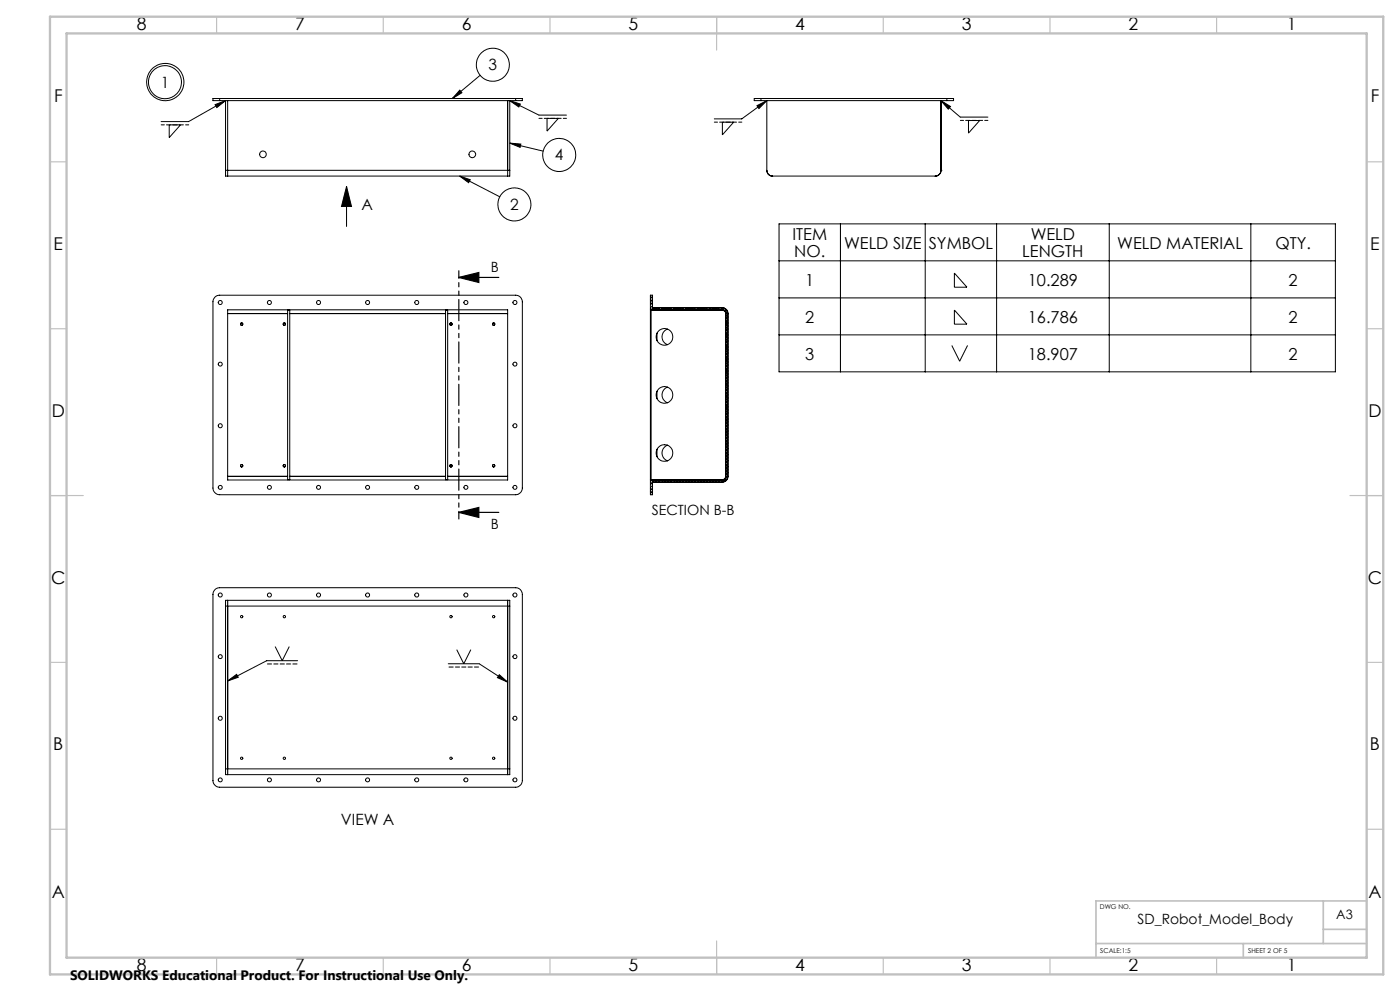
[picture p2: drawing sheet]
<svg xmlns="http://www.w3.org/2000/svg" width="420mm" height="297mm" viewBox="0 0 420 297" stroke-linecap="round" stroke-linejoin="round" font-family="sans-serif">
<g fill="none" stroke="#000" stroke-width=".3">
<path d="M50.8 37.4h3.4l-3.4 3.8zM64.5 31.4l3.2-1.2-2.6 2zM65.9 29.5h-2v.7h2M65.9 29.5v.7M65.9 29.5h88.8M65.9 30.2h88.8M67.7 30.2l-11.1 6.2h-8.3M67.7 30.2v20.8M68.3 30.2v22.6M137.9 27l.7 .8-2.9 1.7zM144 22.6l-8.3 6.9M152.3 30.2v22.6"/>
<path d="M152.9 30.2l3.2 1-.5 .9zM152.9 30.2l8.8 4.3h8.2M152.9 30.2v20.8M154.7 29.5h2v.7h-2M154.7 29.5v.7M164.1 35.5h3.4l-3.4 3.8zM216.7 36.6h3.4l-3.4 3.8zM227.1 31.7l2.9-1.5-2.3 2.3zM228.3 29.5h-2v.7h2M228.3 29.5h55.8M228.3 30.2h55.8M228.3 29.5v.7"/>
<path d="M230 30.2v20.8a1.69 1.69 0 0 0 1.8 1.8h48.8a1.69 1.69 0 0 0 1.7-1.8M230 30.2l-7.5 5.4h-8.2M282.3 30.2v20.8M282.3 30.2l2.9 1.7-.7 .8zM282.3 30.2l5.8 4.9h8.3M284.1 29.5h2v.7h-2M284.1 29.5v.7M290.5 36.1h3.4l-3.4 3.8zM67.7 51v1.8h85.2v-1.8M67.7 51h85.2M104 55.9l1.4 6h-3zM104 55.9v12"/>
<path d="M137.9 52.8l12 6.2M137.9 52.8l3.2 1.1-.5 .8zM152.9 42.9l10 2.4M152.9 42.9l3.3 .3-.2 1zM282.3 51h.1M233.7 67.1h166.9v44.3h-166.9zM233.7 78.2h166.9M252.1 67.1v44.3M277.6 67.1v44.3M299 67.1v44.3M332.8 67.1v44.3M375.2 67.1v44.3"/>
<path d="M64.5 89l.6-.4 .8-.1h88.8a1.99 1.99 0 0 1 2 1.9v55.9a2.05 2.05 0 0 1-2 2h-88.8a2.05 2.05 0 0 1-2-2v-55.9l.1-.7zM68.3 92.8h84v51.1h-84zM68.3 94h18M86.3 93h.6v50.8h-.6zM86.9 94h46.8M133.7 93h.6v50.8h-.6zM134.3 94h18M195.1 92.8h21.5a1.15 1.15 0 0 1 1.1 1.2v48.8a1.08 1.08 0 0 1-1.1 1.1h-21.5M195.1 89.7l.7 .6M195.1 92.4l.4 .4M195.1 88.8l.4 .4M195.3 90.8l.5 .4"/>
<path d="M195.3 88.5l-.2 .1M195.7 92.1h.1M195.7 88.5h.1M195.8 88.5h-.7v59.8h.7v-4.5M195.8 88.5v4.5M195.8 92.2h20.8M195.8 88.9l-.7 .6M195.8 89.8l-.7 .6M195.8 90.7l-.7 .6M195.8 91.6l-.7 .6M195.8 92.2l.7 .6M196 92.2l-.6 .6"/>
<path d="M196.9 92.2l-.6 .6M197.1 92.5l.3 .3M197.1 99.8v2.3M197.6 92.2l.1 .1M197.8 92.2l-.6 .6M198.5 92.2l.6 .6M198.7 92.2l-.6 .6M199.4 92.2l.7 .6M199.6 92.2l-.6 .6M200.2 98.6a2.48 2.48 0 0 0-1.6 2.4 2.48 2.48 0 0 0 1.6 2.3M200.5 92.2l-.6 .6M200.7 92.5l.3 .3"/>
<path d="M201.2 92.2l.1 .1M201.4 92.2l-.6 .6M202.1 92.2l.6 .6M202.3 92.2l-.6 .6M203 92.2l.7 .6M203.2 92.2l-.6 .6M204.1 92.2l-.6 .6M204.2 92.5l.3 .3M204.8 92.2l.1 .1M205 92.2l-.6 .6M205.7 92.2l.6 .6M205.9 92.2l-.6 .6"/>
<path d="M206.6 92.2l.7 .6M206.8 92.2l-.6 .6M207.7 92.2l-.6 .6M207.8 92.5l.3 .3M208.4 92.2l.1 .1M208.6 92.2l-.6 .6M209.3 92.2l.6 .6M209.5 92.2l-.7 .6M210.2 92.2l.7 .6M210.4 92.2l-.6 .6M211.3 92.2l-.7 .6M211.4 92.5l.3 .3"/>
<path d="M212 92.2l.1 .1M212.2 92.2l-.6 .6M212.9 92.2l.5 .6M213.1 92.2l-.7 .6M213.8 92.2l.6 .6M214 92.2l-.6 .6M214.9 92.2l-.7 .6M215 92.5l.3 .3M215.6 92.2l.1 .1M215.8 92.2l-.6 .6M216.5 92.2l.5 .6M216.6 92.2a1.75 1.75 0 0 1 1.8 1.8v48.8a1.69 1.69 0 0 1-1.8 1.7h-20.8"/>
<path d="M216.7 92.2l-.7 .6M217.4 92.4l-.5 .5M217.7 93.4l.7 .7-.7 .7M217.7 94.1a1.15 1.15 0 0 0-1.1-1.1h-21.3v50.8h21.3a1.08 1.08 0 0 0 1.1-1.1M217.7 96.2l.7 .6-.7 .6M217.7 97.1l.7 .6-.7 .7M217.7 99.8l.7 .6-.7 .6M217.7 98.9l.2 .2M217.7 95.3l.2 .2M217.9 92.8l-.4 .4M218.2 94.8l.2 .2-.7 .6M218.2 98.4l.2 .2-.7 .6"/>
<path d="M218.3 93.3l-.6 .6M218.4 95.9l-.7 .7M218.4 99.5l-.7 .7M233.7 89.3h166.9M286.3 81.8l3.8 4.3h-3.8zM286.3 92.9l3.8 4.3h-3.8zM197.1 117.3v2.2M200.2 116a2.5 2.5 0 0 0-1.6 2.4 2.5 2.5 0 0 0 1.6 2.3M217.7 100.7l.7 .6-.7 .6M217.7 103.4l.7 .6-.7 .6M217.7 104.2l.7 .7-.7 .6M217.7 107l.7 .6-.7 .6"/>
<path d="M217.7 107.8l.7 .7-.7 .6M217.7 110.6l.7 .6-.7 .6M217.7 111.4l.7 .7-.7 .6M217.7 114.1l.7 .7-.7 .6M217.7 115l.7 .7-.7 .6M217.7 117.7l.7 .7-.7 .6M217.7 118.6l.7 .7-.7 .6M217.7 116.8l.2 .2M217.7 113.2l.2 .2M217.7 109.6l.2 .2M217.7 106l.2 .3M217.7 102.5l.2 .2"/>
<path d="M218.2 102l.2 .2-.7 .6M218.2 105.6l.2 .2-.7 .6M218.2 109.1l.2 .3-.7 .6M218.2 112.7l.2 .3-.7 .6M218.2 116.3l.2 .3-.7 .6M218.2 119.9l.2 .3-.7 .6M218.4 103.1l-.7 .6M218.4 106.7l-.7 .6M218.4 110.3l-.7 .6M218.4 113.9l-.7 .6M218.4 117.5l-.7 .6M233.7 100.4h166.9"/>
<path d="M285.5 103.5l2.4 4.8 2.4-4.8M197.1 134.7v2.2M200.2 133.4a2.5 2.5 0 0 0-1.6 2.4 2.5 2.5 0 0 0 1.6 2.3M217.7 121.3l.7 .7-.7 .6M217.7 122.2l.7 .7-.7 .6M217.7 124.9l.7 .7-.7 .6M217.7 125.8l.7 .6-.7 .7M217.7 128.5l.7 .6-.7 .7M217.7 129.4l.7 .6-.7 .7M217.7 132.1l.7 .6-.7 .7M217.7 133l.7 .6-.7 .7M217.7 135.7l.7 .6-.7 .6"/>
<path d="M217.7 136.6l.7 .6-.7 .7M217.7 139.3l.7 .6-.7 .6M217.7 138.4l.2 .2M217.7 134.8l.2 .2M217.7 131.2l.2 .2M217.7 127.6l.2 .2M217.7 124l.2 .2M217.7 120.4l.2 .2M218.2 123.5l.2 .3-.7 .6M218.2 127.1l.2 .2-.7 .7M218.2 130.7l.2 .2-.7 .7M218.2 134.3l.2 .2-.7 .7 .7-.7"/>
<path d="M218.2 137.9l.2 .2-.7 .6M218.4 121.1l-.7 .6M218.4 124.6l-.7 .7M218.4 128.2l-.7 .7M218.4 131.8l-.7 .7M218.4 135.4l-.7 .7M218.4 139l-.7 .7M68.3 142.8h18M86.9 142.8h46.8M134.3 142.8h18M195.1 147.2l.7 .6M195.1 146.3l.4 .3"/>
<path d="M195.3 148.2v.1M195.3 144.6l.5 .5M195.4 143.9l.5 .5M195.6 143.9l-.5 .4M195.7 146h.1M195.8 144.6l-.7 .6M195.8 145.5l-.7 .6M195.8 146.4l-.7 .6M195.8 147.3l-.7 .6M195.8 148.2l-.1 .1M196.3 143.9l.6 .6M196.5 143.9l-.7 .6"/>
<path d="M197.4 143.9l-.7 .6M197.5 144.2l.3 .3M198.1 143.9l.1 .1M198.3 143.9l-.7 .6M199 143.9l.5 .5M199.2 143.9l-.7 .6M199.9 143.9l.6 .6M200.1 143.9l-.7 .6M201 143.9l-.7 .6M201.1 144.2l.3 .3M201.7 143.9l.1 .1M201.9 143.9l-.7 .6"/>
<path d="M202.6 143.9l.5 .5M202.8 143.9l-.7 .6M203.5 143.9l.6 .6M203.7 143.9l-.7 .6M204.5 143.9l-.6 .6M204.7 144.2l.3 .3M205.3 143.9l.1 .1M205.5 143.9l-.7 .6M206.2 143.9l.5 .5M206.3 143.9l-.6 .6M207.1 143.9l.6 .6M207.3 143.9l-.7 .6"/>
<path d="M208.1 143.9l-.6 .6M208.3 144.2l.3 .3M208.8 143.9l.2 .1M209.1 143.9l-.7 .6M209.8 143.9l.5 .5M209.9 143.9l-.6 .6M210.6 143.9l.7 .6M210.9 143.9l-.7 .6M211.7 143.9l-.6 .6M211.9 144.2l.3 .3M212.4 143.9l.1 .1M212.7 143.9l-.7 .6"/>
<path d="M213.4 143.9l.5 .5M213.5 143.9l-.6 .6M214.2 143.9l.7 .6M214.4 143.9l-.6 .6M215.3 143.9l-.6 .6M215.5 144.2l.3 .3M216 143.9l.1 .1M216.2 143.9l-.6 .6M216.9 143.8l.5 .5M217.7 143.7l.2 .2M217.7 140.2l.7 .6-.7 .7M217.7 142.9l.6 .5"/>
<path d="M217.7 142l.2 .2M218.2 141.5l.2 .2-.7 .6M218.4 142.6l-1.9 1.9M64.5 176.7l.6-.4 .8-.2h88.8a1.99 1.99 0 0 1 2 2v55.8a2.05 2.05 0 0 1-2 2h-88.8a2.05 2.05 0 0 1-2-2v-55.8l.1-.7zM67.7 181.6v-1.7h85.2v1.7M67.7 181.6v48.8M67.7 181.6h85.2M68.3 181.6v48.8M82.5 193.8l2.2 4.2 2.1-4.2M89.3 198h-9.3l-11.7 6.1M134.5 198.9h9.3l8.5 5.5M137 194.7l2.1 4.2 2.2-4.2"/>
<path d="M152.3 181.6v48.8M152.9 181.6v48.8M68.3 204.1l2.7-2 .5 .9zM149.8 202.2l2.5 2.2-3.1-1.3zM67.7 230.4v1.8h85.2v-1.8M67.7 230.4h85.2"/>
<circle cx="147.9" cy="19.4" r="4.9"/>
<circle cx="49.5" cy="24.6" r="5"/>
<circle cx="49.6" cy="24.6" r="5.6"/>
<circle cx="78.9" cy="46.3" r="1"/>
<circle cx="141.7" cy="46.3" r="1"/>
<circle cx="167.8" cy="46.5" r="5"/>
<circle cx="154.3" cy="61.3" r="4.9"/>
<circle cx="66.1" cy="90.7" r=".61"/>
<circle cx="72.5" cy="97.1" r=".35"/>
<circle cx="80.8" cy="90.7" r=".61"/>
<circle cx="85.3" cy="97.1" r=".35"/>
<circle cx="95.6" cy="90.7" r=".6"/>
<circle cx="110.3" cy="90.7" r=".61"/>
<circle cx="125" cy="90.7" r=".61"/>
<circle cx="135.3" cy="97.1" r=".35"/>
<circle cx="139.8" cy="90.7" r=".6"/>
<circle cx="148.1" cy="97.1" r=".35"/>
<circle cx="154.5" cy="90.7" r=".61"/>
<circle cx="66.1" cy="109.1" r=".6"/>
<circle cx="154.5" cy="109.1" r=".6"/>
<circle cx="199.3" cy="101" r="2.5"/>
<circle cx="199.3" cy="118.4" r="2.5"/>
<circle cx="66.1" cy="127.6" r=".61"/>
<circle cx="72.5" cy="139.6" r=".35"/>
<circle cx="85.3" cy="139.6" r=".35"/>
<circle cx="135.3" cy="139.6" r=".35"/>
<circle cx="148.1" cy="139.6" r=".35"/>
<circle cx="154.5" cy="127.6" r=".61"/>
<circle cx="199.3" cy="135.8" r="2.49"/>
<circle cx="66.1" cy="146.1" r=".6"/>
<circle cx="80.8" cy="146.1" r=".6"/>
<circle cx="95.6" cy="146.1" r=".59"/>
<circle cx="110.3" cy="146.1" r=".6"/>
<circle cx="125" cy="146.1" r=".6"/>
<circle cx="139.8" cy="146.1" r=".59"/>
<circle cx="154.5" cy="146.1" r=".6"/>
<circle cx="66.1" cy="178.3" r=".61"/>
<circle cx="80.8" cy="178.3" r=".61"/>
<circle cx="95.6" cy="178.3" r=".6"/>
<circle cx="110.3" cy="178.3" r=".61"/>
<circle cx="125" cy="178.3" r=".61"/>
<circle cx="139.8" cy="178.3" r=".6"/>
<circle cx="154.5" cy="178.3" r=".61"/>
<circle cx="66.1" cy="196.8" r=".6"/>
<circle cx="72.5" cy="184.8" r=".36"/>
<circle cx="85.3" cy="184.8" r=".36"/>
<circle cx="135.3" cy="184.8" r=".36"/>
<circle cx="148.1" cy="184.8" r=".36"/>
<circle cx="154.5" cy="196.8" r=".6"/>
<circle cx="66.1" cy="215.3" r=".61"/>
<circle cx="154.5" cy="215.3" r=".61"/>
<circle cx="66.1" cy="233.7" r=".6"/>
<circle cx="72.5" cy="227.3" r=".35"/>
<circle cx="80.8" cy="233.7" r=".6"/>
<circle cx="85.3" cy="227.3" r=".35"/>
<circle cx="95.6" cy="233.7" r=".59"/>
<circle cx="110.3" cy="233.7" r=".6"/>
<circle cx="125" cy="233.7" r=".6"/>
<circle cx="135.3" cy="227.3" r=".35"/>
<circle cx="139.8" cy="233.7" r=".59"/>
<circle cx="148.1" cy="227.3" r=".35"/>
<circle cx="154.5" cy="233.7" r=".6"/>
</g>
<path d="M137.6 83.1l6.1-1.4v3zM137.6 83.1h12M137.6 153.6l6.1-1.5v3zM137.6 153.6h12M68.3 179.9v52.3M152.3 179.9v52.3" fill="none" stroke="#000" stroke-width=".35"/>
<path d="M137.7 81.1v74.4" fill="none" stroke="#000" stroke-width=".35" stroke-dasharray="6.3 1.3 1.3 1.3 1.3 1.3" stroke-dashoffset="4.1"/>
<g fill="none" stroke="#c0c0c0" stroke-width=".35">
<path d="M65 5v5M115 5v5M165 5v5M215 5v10M265 5v5M315 5v5M365 5v5M15 48.5h5M410 48.5h5M15 98.5h5M410 98.5h5M15 148.5h10"/>
<path d="M405 148.5h10M15 198.5h5M410 198.5h5M15 248.5h5M410 248.5h5M65 287v5M115 287v5M165 287v5M215 282v10M265 287v5M315 287v5M365 287v5"/>
</g>
<path d="M397 270v12.8M397 278.5h13M410 270h-81.2v17M328.8 282.8h81.2M373 282.8v4.2" fill="none" stroke="#c0c0c0" stroke-width=".5"/>
<path d="M15 5h400v287h-400zM20 10h390v277h-390z" fill="none" stroke="#c0c0c0" stroke-width=".7"/>
<path d="M56.6 37.4h-8.2M169.9 35.5h-8.2M222.6 36.6h-8.3M296.4 36.1h-8.3" fill="none" stroke="#000" stroke-width=".3" stroke-dasharray="1.3 .6" stroke-dashoffset=".3"/>
<path d="M89.3 199h-9.3M143.8 199.9h-9.3" fill="none" stroke="#000" stroke-width=".3" stroke-dasharray="1.3 .6" stroke-dashoffset="-.2"/>
<g fill="#000">
<path d="M104 55.9l1.4 6h-3z"/>
<path d="M137.9 27l.7 .8-2.9 1.7zM152.9 42.9l3.3 .3-.2 1zM137.9 52.8l3.2 1.1-.5 .8z"/>
<path d="M152.9 30.2l3.2 1-.5 .9zM64.5 31.4l3.2-1.2-2.6 2zM282.3 30.2l2.9 1.7-.7 .8zM227.1 31.7l2.9-1.5-2.3 2.3z"/>
<path d="M137.6 83.1l6.1-1.4v3zM137.6 153.6l6.1-1.5v3z"/>
<path d="M149.8 202.2l2.5 2.2-3.1-1.3zM68.3 204.1l2.7-2 .5 .9z"/>
</g>
<g font-size="5.3">
<text x="41" y="8.9">8</text>
<text x="88.5" y="8.9">7</text>
<text x="138.5" y="8.9">6</text>
<text x="188.5" y="8.9">5</text>
<text x="238.5" y="8.9">4</text>
<text x="288.5" y="8.9">3</text>
<text x="338.5" y="8.9">2</text>
<text x="386" y="8.9">1</text>
<text x="16.2" y="30.7">F</text>
<text x="411.2" y="30.7">F</text>
<text x="16.1" y="74.9">E</text>
<text x="411.1" y="74.9">E</text>
<text x="15.5" y="124.9">D</text>
<text x="410.5" y="124.9">D</text>
<text x="15.4" y="174.9">C</text>
<text x="410.4" y="174.9">C</text>
<text x="16" y="224.9">B</text>
<text x="411" y="224.9">B</text>
<text x="15.5" y="269.2">A</text>
<text x="410.5" y="269.2">A</text>
<text x="41" y="290.9">8</text>
<text x="88.5" y="290.9">7</text>
<text x="138.5" y="290.9">6</text>
<text x="188.5" y="290.9">5</text>
<text x="238.5" y="290.9">4</text>
<text x="288.5" y="290.9">3</text>
<text x="338.5" y="290.9">2</text>
<text x="386" y="290.9">1</text>
</g>
<g font-size="4.9">
<text x="237.7" y="72">ITEM</text>
<text x="238.3" y="76.9">NO.</text>
<text x="253.2" y="74.5">WELD SIZE</text>
<text x="278.6" y="74.5">SYMBOL</text>
<text x="306.7" y="76.9">LENGTH</text>
<text x="309.2" y="72">WELD</text>
<text x="335.2" y="74.5">WELD MATERIAL</text>
<text x="382.6" y="74.5">QTY.</text>
<text x="241.6" y="85.6">1</text>
<text x="308.4" y="85.6">10.289</text>
<text x="386.6" y="85.6">2</text>
<text x="241.6" y="96.7">2</text>
<text x="308.4" y="96.7">16.786</text>
<text x="386.6" y="96.7">2</text>
<text x="241.6" y="107.8">3</text>
<text x="308.4" y="107.7">18.907</text>
<text x="386.6" y="107.7">2</text>
</g>
<g font-size="4.7">
<text x="146.6" y="21">3</text>
<text x="48.2" y="26.3">1</text>
<text x="166.5" y="48.1">4</text>
<text x="108.4" y="63.1">A</text>
<text x="153" y="62.9">2</text>
<text x="102.3" y="247.3">VIEW A</text>
</g>
<g font-size="4.2">
<text x="147.2" y="81.4">B</text>
<text x="195.6" y="154.3">SECTION B-B</text>
<text x="147.2" y="158.5">B</text>
<text x="341.3" y="276.8">SD_Robot_Model_Body</text>
</g>
<text font-size="4.1" x="21" y="293.7">SOLIDWORKS Educational Product. For Instructional Use Only.</text>
<text font-size="3.9" x="400.9" y="275.5">A3</text>
<g font-size="2">
<text x="330" y="272.5">DWG NO.</text>
<text x="330.1" y="285.6">SCALE:1:5</text>
<text x="374.5" y="285.6">SHEET 2 OF 5</text>
</g>
</svg>
